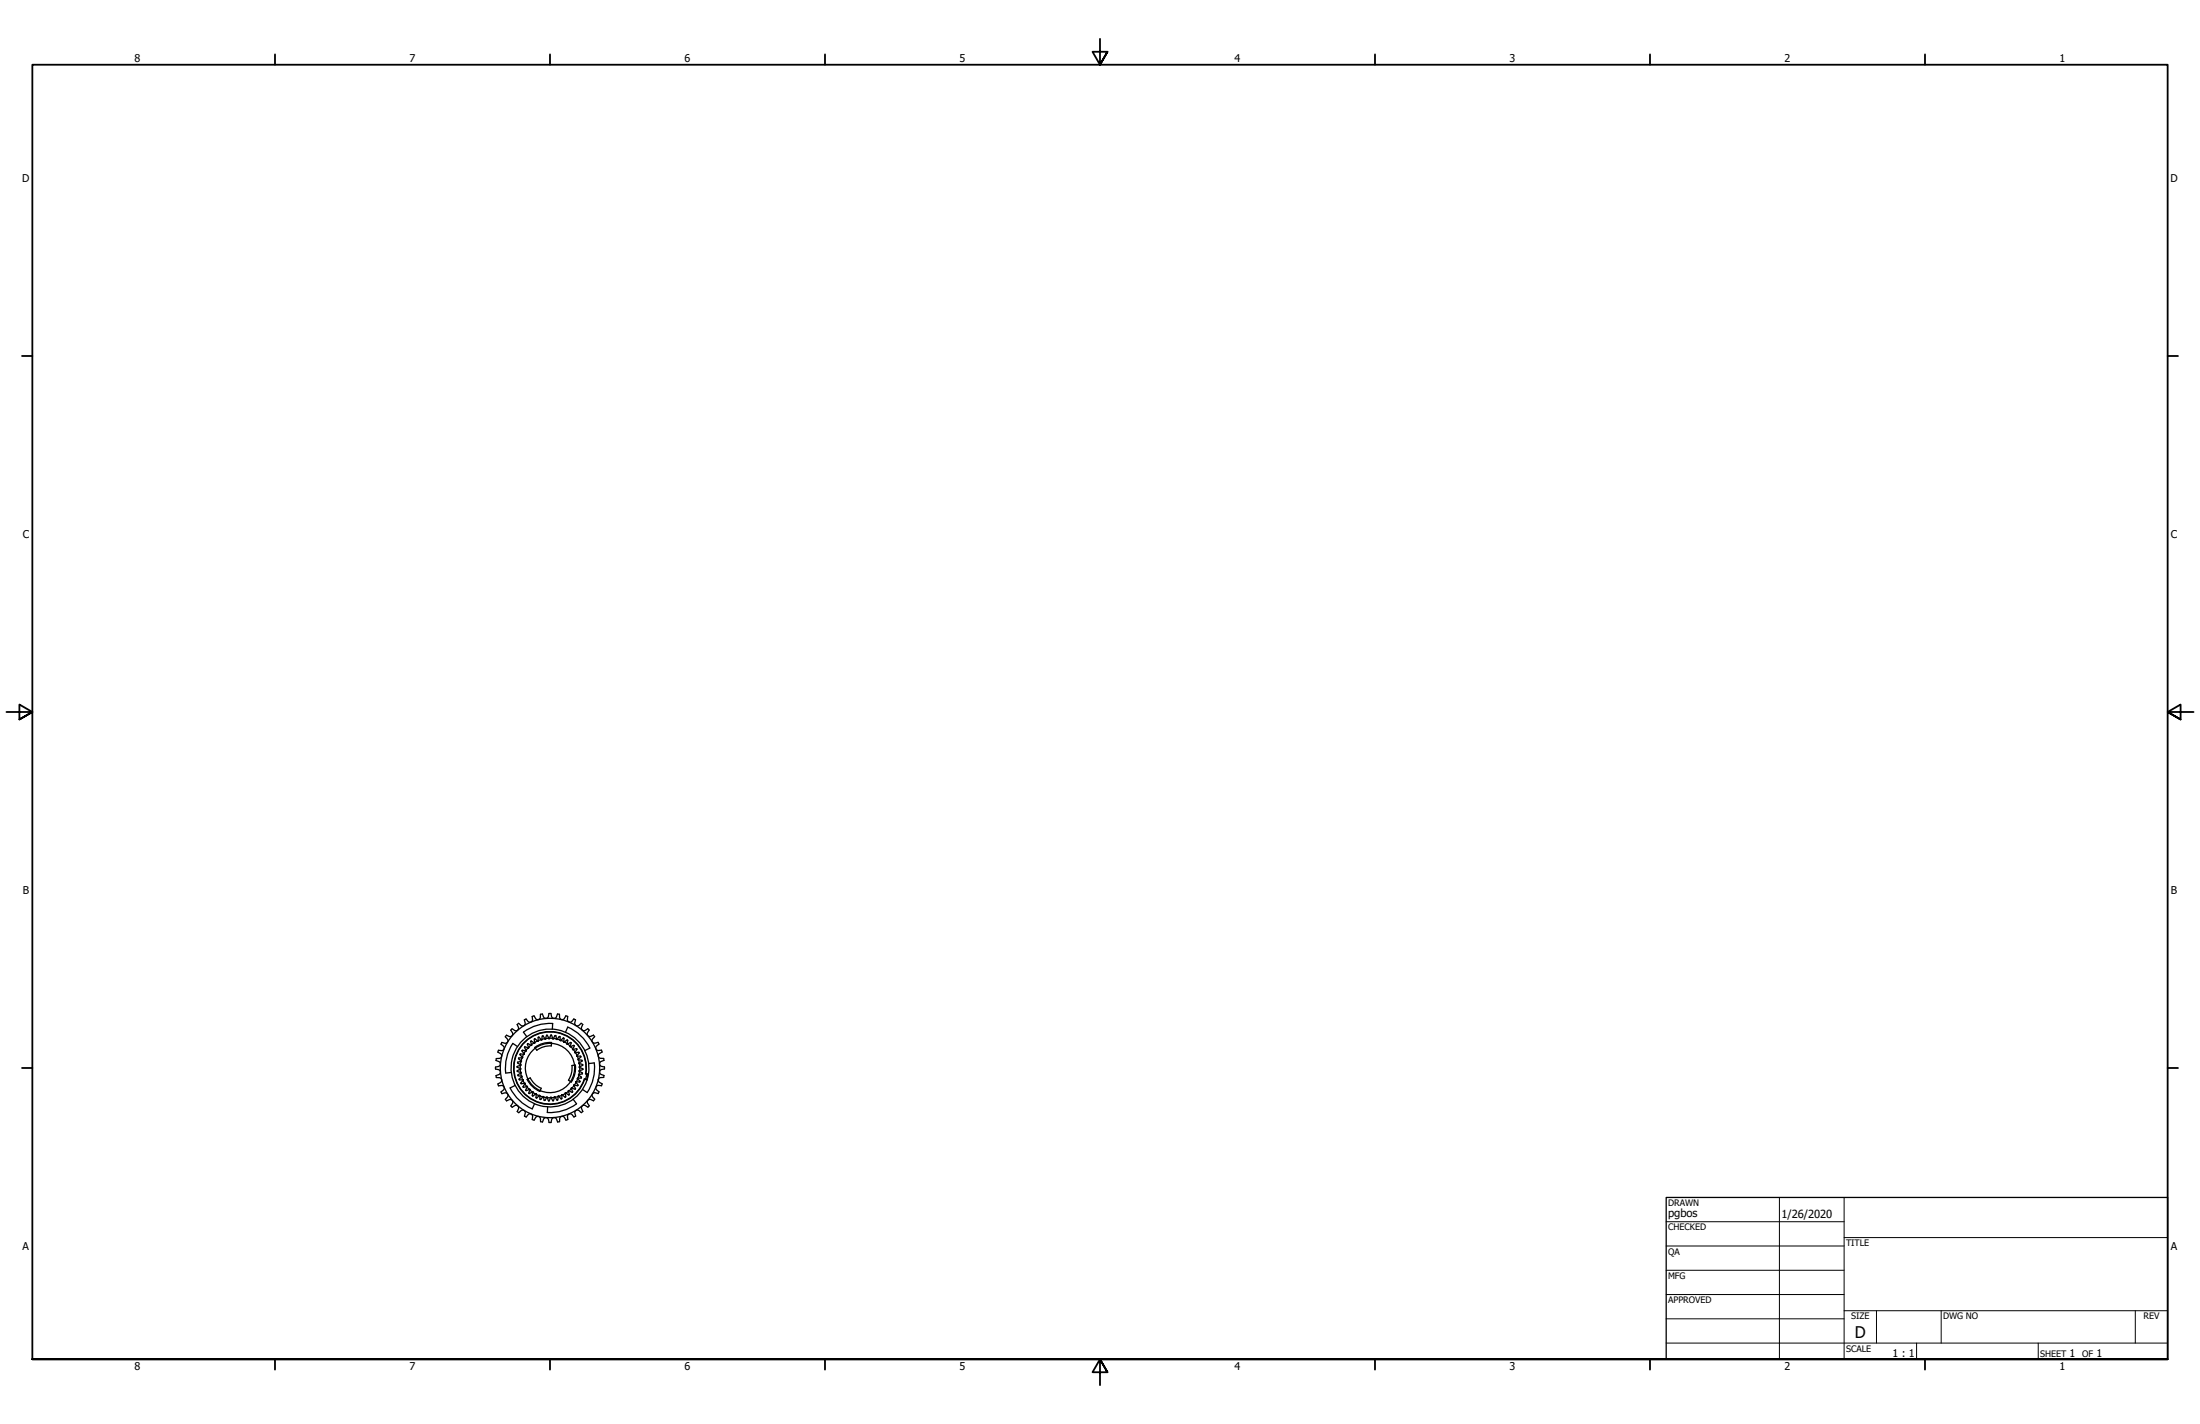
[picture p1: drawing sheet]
<svg xmlns="http://www.w3.org/2000/svg" width="864mm" height="559mm" viewBox="0 0 864 559" stroke-linecap="round" stroke-linejoin="round" font-family="sans-serif">
<!-- layer: Visible (ANSI) -->
<g fill="none" stroke="#000" stroke-width=".51">
<path d="M208.9 398.9l.7-.3 .5 .8a1.05 1.05 0 0 0 1.2 .7 1.05 1.05 0 0 0 .8-1.2l.1-.9 .5-.1h.2l.3 .8a1.05 1.05 0 0 0 1.2 .9 1.05 1.05 0 0 0 .9-1l.2-.9h.5h.3l.2 .9a1.05 1.05 0 0 0 .9 1 1.05 1.05 0 0 0 1.1-.9l.4-.8h.2l.5 .1v.9a1.05 1.05 0 0 0 .8 1.2 1.05 1.05 0 0 0 1.3-.7l.4-.8 .5 .2 .3 .1-.1 .9a1.05 1.05 0 0 0 .6 1.2 1.05 1.05 0 0 0 1.3-.4l.6-.7M208.9 398.9l.1 .9a1.05 1.05 0 0 1-.6 1.3 1.05 1.05 0 0 1-1.3-.5l-.6-.7-.2 .1-.5 .2 .3 .9a1.05 1.05 0 0 1-.4 1.4 1.05 1.05 0 0 1-1.4-.3l-.7-.6-.4 .3-.2 .1 .4 .8a1.05 1.05 0 0 1-.2 1.5 1.05 1.05 0 0 1-1.4-.1l-.8-.5-.2 .2-.3 .4 .5 .7a1.05 1.05 0 0 1 0 1.4 1.05 1.05 0 0 1-1.4 .2l-.8-.4-.1 .2-.3 .4 .6 .7a1.05 1.05 0 0 1 .2 1.4 1.05 1.05 0 0 1-1.3 .4l-.9-.2-.1 .2-.2 .4 .7 .6a1.05 1.05 0 0 1 .5 1.3 1.05 1.05 0 0 1-1.3 .6l-.9-.1-.1 .3-.2 .5 .8 .4a1.05 1.05 0 0 1 .7 1.3 1.05 1.05 0 0 1-1.2 .8h-.9l-.1 .7M225.3 399.9l.6 .3-.2 .9a1.05 1.05 0 0 0 .4 1.3 1.05 1.05 0 0 0 1.4-.2l.6-.6 .3 .1 .4 .3-.4 .8a1.05 1.05 0 0 0 .2 1.4 1.05 1.05 0 0 0 1.4 0l.7-.5 .4 .3 .2 .2-.5 .8a1.05 1.05 0 0 0-.1 1.4 1.05 1.05 0 0 0 1.5 .2l.8-.4 .1 .2 .3 .4-.6 .7a1.05 1.05 0 0 0-.3 1.4 1.05 1.05 0 0 0 1.4 .4l.9-.3 .2 .5 .1 .2-.7 .6a1.05 1.05 0 0 0-.5 1.3 1.05 1.05 0 0 0 1.3 .6l.9-.1 .2 .5 .1 .2-.8 .5a1.05 1.05 0 0 0-.7 1.2 1.05 1.05 0 0 0 1.2 .8l.9 .1v.2l.1 .5-.8 .3a1.05 1.05 0 0 0-.9 1.1 1.05 1.05 0 0 0 1 1l.9 .2v.5v.3l-.9 .1a1.05 1.05 0 0 0-1 1 1.05 1.05 0 0 0 .9 1.1l.8 .3-.1 .6v.2l-.9 .1a1.05 1.05 0 0 0-1.2 .7 1.05 1.05 0 0 0 .7 1.3l.8 .4-.1 .3-.2 .5-.8-.1a1.05 1.05 0 0 0-1.3 .6 1.05 1.05 0 0 0 .5 1.3l.6 .6-.3 .6-.9-.2a1.05 1.05 0 0 0-1.3 .4 1.05 1.05 0 0 0 .2 1.4l.6 .6-.3 .5-.1 .2-.8-.4a1.05 1.05 0 0 0-1.4 .2 1.05 1.05 0 0 0 0 1.4l.5 .7-.5 .6M194.7 416.2l.8 .3a1.05 1.05 0 0 1 .9 1.1 1.05 1.05 0 0 1-1 1l-.9 .1v.3v.5l.9 .2a1.05 1.05 0 0 1 1 1 1.05 1.05 0 0 1-.9 1.1l-.8 .3 .1 .5v.2l.9 .1a1.05 1.05 0 0 1 1.2 .8 1.05 1.05 0 0 1-.7 1.2l-.8 .5 .1 .2 .2 .5 .9-.1a1.05 1.05 0 0 1 1.3 .6 1.05 1.05 0 0 1-.5 1.3l-.7 .6 .2 .4 .1 .3 .9-.3a1.05 1.05 0 0 1 1.4 .4 1.05 1.05 0 0 1-.3 1.4l-.6 .7M203 418.7l.1 .1M203.1 418.8l1.3 .5v.3l-1.3 .6v.2l1.4 .4M203.2 410.7l-1.9-1.2a17.5 17.5 0 0 0-2.8 11.6l2.2-.3M203.6 415.2v.3l1.1 .8M203.7 415.2h-.1M204.2 419.6l.1 1.2M204.3 418.1l-.1 1.1M204.4 418.1l-1.3 .4-.1 .2"/>
<path d="M204.4 417.8h.1M204.4 418.1h.1M204.5 417.8l-.1 .3M204.5 416.6l-.2 1.1M204.7 416.3h.1M204.7 416.3v.3l-1.5 .4 1.2 .8M204.9 415.1l-.3 1.1M204.9 412.3l.2-.1 1.3 .3M204.9 412.3v.1M204.9 412.4l.9 1.1-.1 .3M205.5 413.7l-.5 1.1M205.7 413.8l-1.5-.2v.3l1 1-.1 .3h-1.4"/>
<path d="M205.7 413.8h.1M205.9 411l.2-.2 1.3 .5 .2-.2M205.9 411h.1M205.9 411l.7 1.2-.1 .3M206.3 412.4l-.6 1M206.5 412.5h-.1M207.3 411.2l-.8 .9M207.6 411.1h.1M208.4 410.2l-.9 .7M208.5 410.3l-1.4-.7 .5 1.5M208.5 408.5h.1M208.5 408.5l-.2 .2 .4 1.4-.2 .2"/>
<path d="M208.5 410.3h.1M208.6 408.5l1.1 .9M209.6 409.3l-.9 .6M209.7 409.4h.1M209.9 411a10 10 0 0 1 6.6-1.9l-.1 1.3a8.6 8.6 0 0 0-5.7 1.7zM210.9 408.5l-1 .5M211.3 407.1v1.4M211.3 408.5l-.3 .2-1.2-1 .2 1.5-.3 .2M211.3 407.1l.3-.1 .9 1.1 .2-.1 .2-1.4 .2-.1 .8 1.2M211.3 407.1h.1M211.3 408.5v.1M212.4 408l-1.1 .4"/>
<path d="M213.8 407.6l-1.1 .2M213.9 407.7v.1M214.8 406.3h.1M214.8 406.3h-.3l-.3 1.4-.3 .1M214.8 406.3l.6 1.3M215.4 407.4l-1.2 .1M215.4 407.6h.1M215.7 407.6h-.3M215.7 407.6l.6-1.4 .2 .1 .4 1.3 .3 .1 .8-1.3 .4 1.4M215.7 407.6h.1M215.8 407.4l1.1 .1M216.5 409.4a9.7 9.7 0 0 0-9.3 14"/>
<path d="M216.5 409.4a9.7 9.7 0 0 1 9 8.6M216.8 403.8l.2-2.2a17.5 17.5 0 0 0-11.5 3.4l1.3 1.8M217.3 407.5l1.1 .2M218.4 407.8v.1M218.4 407.9h.3M218.7 407.9l1-1.1 .1 1.5M218.8 407.8l1.1 .3M219.8 408.3h.1M219.9 408.3l.2 .1M220.2 408.4h-.1M220.2 408.2l1.1 .5M221.4 407.4h-.3l-1 1"/>
<path d="M221.4 407.4v.1M221.4 407.5l-.2 1.4 .3 .1M221.5 409h.1M221.6 408.9l1 .6M222 405.1l.9-2.1a17.5 17.5 0 0 1 8.6 8.3l-1.9 1M222.8 409.8l1.3-.7-.4 1.5M222.8 409.8h-.1M222.8 408.2v.1M222.8 408.2l-.2-.1-1.1 .9M222.8 408.3l-.3 1.4 .2 .1M222.9 409.7l.9 .8M223.7 410.6h.1"/>
<path d="M224.1 410.7l.7 .9M224.5 418.1a8.7 8.7 0 0 1-1.4 5.8l.9 .5M224.7 411.7h.1M224.7 411.7l.2 .2 1.5-.3-.8 1.3 .2 .3M225.1 411.9l.6 .9M225.2 410.2h.1M225.2 410.2l-1.3 .6-.2-.2M225.3 410.2l.1 .3-.7 1.2M225.5 418h.4a10 10 0 0 1-1.6 6.6l-.3-.2M225.5 418l-1 .1M225.5 418a9.7 9.7 0 0 1-1.5 6.4M225.8 413.2h.1"/>
<path d="M225.8 413.2l1.5-.2-1 1.2 .2 .3M225.9 413.1l.6 1M226.4 414.5h.1M226.5 414.5h1.4l.1 .2M226.6 414.5l.4 1.1M227 415.9h.1M227 415.9l1.5 .3-1.3 .9 .1 .3M227.1 415.9l.3 1.1M227.3 417.4h.1M227.3 417.4l1.4 .4v.2l-1.3 .6v.3l1.3 .5M227.5 417.4l.1 1.2M227.6 419l-.1 1.1"/>
<path d="M228 414.8l-1.1 .8 .1 .3M228 414.7v.1M228.7 419.4l.1 .1M228.8 419.5l-.1 .2-1.3 .4M231.1 417.4l2.2-.3a17.5 17.5 0 0 1-2.8 11.6l-1.9-1.2M198.4 431.4l.4 .6 .8-.4a1.05 1.05 0 0 1 1.5 .2 1.05 1.05 0 0 1-.1 1.4l-.5 .8 .4 .3 .2 .2 .7-.5a1.05 1.05 0 0 1 1.4 0 1.05 1.05 0 0 1 .2 1.4l-.4 .8 .4 .3 .3 .1 .6-.6a1.05 1.05 0 0 1 1.4-.2 1.05 1.05 0 0 1 .4 1.3l-.2 .9 .4 .2 .2 .1 .6-.6a1.05 1.05 0 0 1 1.3-.5 1.05 1.05 0 0 1 .6 1.3l-.1 .8 .5 .2 .3 .1 .4-.8a1.05 1.05 0 0 1 1.3-.7 1.05 1.05 0 0 1 .8 1.2v.9l.5 .1h.3l.3-.8a1.05 1.05 0 0 1 1.1-.9 1.05 1.05 0 0 1 1 1l.1 .9h.3h.5l.2-.9a1.05 1.05 0 0 1 1-1 1.05 1.05 0 0 1 1.1 .9l.3 .8 .5-.1h.2l.1-.9a1.05 1.05 0 0 1 .8-1.2 1.05 1.05 0 0 1 1.2 .7l.5 .8 .2-.1 .5-.2-.1-.9a1.05 1.05 0 0 1 .6-1.3 1.05 1.05 0 0 1 1.3 .5l.6 .7 .2-.1 .5-.2-.3-.9a1.05 1.05 0 0 1 .4-1.4 1.05 1.05 0 0 1 1.4 .3l.7 .6 .6-.4M200.2 426.9a17.5 17.5 0 0 0 8.7 8.2l.9-2M202.2 425.9l-1.9 1M204.4 421.2l.2 1.1M204.5 420.8h.1M204.5 420.8l.1 .3M204.5 421.1l-1.2 .9 1.5 .3"/>
<path d="M204.6 421.1h-.1M204.8 422.6l.4 1.1M204.8 422.3h.1M204.8 422.3l.1 .2M204.9 422.6l-1.1 1 1.5 .1M204.9 422.5v.1M205.3 423.7h.1M205.3 424.1l.5 1M205.3 423.7l.2 .3-1 1.2 1.5-.2M205.5 426.7h.1M206 425h.1M206 425l.2 .3-.9 1.1 .2 .3"/>
<path d="M206.1 425.4l.6 .9M206.4 427.8l.1 .2M206.4 427.7v.1M206.5 428h.1M206.9 426.3h.1M206.9 426.3l-1.4 .4M206.9 426.3l.2 .2M206.9 423.6l1.2-.6a8.7 8.7 0 0 0 4.3 4.1l-.5 1.2a10 10 0 0 1-5-4.7zM207 426.6l.7 .9M207.1 426.5l-.7 1.2M207.1 426.5h.1M207.2 423.4a9.7 9.7 0 0 0 16.8 1"/>
<path d="M208 427.7l.9 .8M208.1 427.6l-.2-.2-1.3 .6M208.1 427.6h.1M208.1 427.6l-.4 1.5 1.3-.7M209 429.9v.1M209.1 428.4h-.1M209.1 428.4l.2 .1-.3 1.4M209.2 428.7l1 .6M210.3 429.2l-1.1 .9-.2-.1M210.3 429.2l.3 .1-.1 1.5 1.2-1M210.3 429.2h.1M210.5 429.5l1.1 .4"/>
<path d="M211.7 429.8l.2 .1M211.7 429.8h-.1M211.9 429.9h.1M211.9 430.1l1.1 .3M212 429.9v1.4l.2 .2M213.4 430.3h-.3l-.9 1.2M213.4 430.3v.1M213.4 430.4l.4 1.4 .8-1.3 .3 .1 .4 1.3 .2 .1 .6-1.4M213.4 430.5l1.1 .2M214.9 430.7l1.1 .1M216.1 430.6h.1M216.4 430.6h-.3"/>
<path d="M216.4 430.6h.1M216.4 430.6l.6 1.3M217 431.9h.1M217.6 430.7l-1.2 .1M217.6 430.5l-.3 1.4h-.3M217.6 430.5h.1M217.9 430.4l-.3 .1M217.9 430.4v.1M217.9 430.5l.7 1.2M218.6 431.7h.1M219.1 430.3l-1.1 .3M219.3 430.1h.1"/>
<path d="M219.3 430.1l-.2 .1-.2 1.4-.2 .1M219.4 430.1l.8 1.1 .3-.1M220.5 429.8l-1.1 .4M220.5 431.1h.1M221.8 429l.3 1.4M221.9 429.1l-1 .6M222.1 428.8h.1M222.1 430.4l-.3 .1-1-1-.3 .2v1.4M222.1 428.8l-.3 .2M222.1 428.8l1.1 .9M223.1 428.3l-.9 .6M223.2 429.7h.1"/>
<path d="M224.2 427.1l.6 1.3-.2 .2M224.2 427.1l.2-.2 1.3 .5 .2-.2M224.2 427.1h.1M224.3 427.3l-.9 .7M224.5 428.6l-1.2-.7-.2 .2 .4 1.4-.2 .2M224.6 428.6h-.1M225 431.4l1.3 1.8a17.5 17.5 0 0 1-11.5 3.4l.2-2.2M225.3 426.1l-.8 .9M225.3 425.7l-.1 .3 .7 1.2M225.4 425.7l1.3 .3 .2-.1M225.4 425.7h-.1M225.9 427.2h.1"/>
<path d="M226.1 424.8l-.6 1M226.1 424.4l-.1 .3 .9 1.1M226.1 424.4h.1M226.7 423.4l-.4 1.1M226.9 425.8v.1M227.1 421.9h.1M227.1 421.9l1.1 .8M227.2 422l-.3 1.1M227.3 420.4h.1M227.4 420.4l1.2 .8-1.5 .4v.3M227.4 420.1l-.1 .3M227.4 420.1h.1"/>
<path d="M227.5 420.5l-.2 1.1M227.6 424.3l.1 .1M227.7 424.4l-.2 .2-1.4-.2M228.1 423l-1.4 .1-.1 .3 1 .9M228.2 423h-.1M228.2 422.7l.1 .1M228.3 422.8l-.1 .2M230.3 421.5l-.4 2M230.3 421.5l.5 .1-.1 .8-.3 1.2-.5-.1M230.3 421.5l-.5-.1a14.1 14.1 0 0 0-18.2-15.8 14.1 14.1 0 0 0-5.7 23.5 14.1 14.1 0 0 0 23.5-5.7l.5 .1M230.8 434.5l-.8-.5a1.05 1.05 0 0 0-1.4-.1 1.05 1.05 0 0 0-.2 1.5l.4 .8M231 421.5l-.6 2.3"/>
<path d="M231 421.5a15.3 15.3 0 0 0-19.8-16.9 15.3 15.3 0 0 0-6.1 25.3 15.3 15.3 0 0 0 25.3-6.1M231 421.5l-1-.2a14.3 14.3 0 0 0-18.5-15.8 14.3 14.3 0 0 0-5.7 23.7 14.3 14.3 0 0 0 23.7-5.6l.9 .2"/>
<circle cx="215.9" cy="419.1" r="19.5"/>
</g>
<!-- layer: Border (ANSI) -->
<g fill="none" stroke="#000" stroke-width=".71">
<path d="M431.8 15.2v10.2l-2.9-5.1h5.8l-2.9 5.1 2.9-5.1M107.9 21.3v4.1M215.9 21.3v4.1M323.8 21.3v4.1M539.8 21.3v4.1M647.7 21.3v4.1M755.6 21.3v4.1M8.6 139.7h4.1M850.9 139.7h4.1M2.5 279.4h10.2l-5.1-2.9v5.8l5.1-2.9-5.1 2.9M861.1 279.4h-10.2l5.1-2.9v5.8l-5.1-2.9 5.1 2.9M8.6 419.1h4.1"/>
<path d="M850.9 419.1h4.1M12.7 533.4v-508h838.2v508h-838.2h838.2M107.9 533.4v4.1M215.9 533.4v4.1M323.8 533.4v4.1M434.7 538.5l-2.9-5.1 2.9 5.1h-5.8l2.9-5.1v10.2M539.8 533.4v4.1M647.7 533.4v4.1M755.6 533.4v4.1"/>
</g>
<!-- layer: Title (ANSI) -->
<g fill="none" stroke="#000" stroke-width=".39">
<path d="M654 479.4h69.9M698.5 469.9v63.5M723.9 469.9v63.5M654 488.9h69.9M654 498.5h69.9M723.9 485.6h127M654 508h69.9M654 517.5h69.9M723.9 514.3h127M736.6 514.3v12.7M762 514.3v12.7M838.2 514.3v12.7"/>
<path d="M654 527h196.9M752.3 527v6.4M800.1 527v6.4"/>
</g>
<path d="M654 469.9h196.9v63.5h-196.9z" fill="none" stroke="#000" stroke-width=".51"/>
<text font-size="6.3" x="728.1" y="524.9">D</text>
<g font-size="4.4">
<text x="654.8" y="477.8">pgbos</text>
<text x="699.3" y="478">1/26/2020</text>
</g>
<g font-size="4.2">
<text x="52.8" y="24.4">8</text>
<text x="160.8" y="24.4">7</text>
<text x="268.7" y="24.4">6</text>
<text x="376.7" y="24.4">5</text>
<text x="484.6" y="24.4">4</text>
<text x="592.6" y="24.4">3</text>
<text x="700.5" y="24.4">2</text>
<text x="808.5" y="24.4">1</text>
<text x="8.7" y="71.4">D</text>
<text x="852" y="71.4">D</text>
<text x="8.9" y="211.1">C</text>
<text x="852.2" y="211.1">C</text>
<text x="8.9" y="350.8">B</text>
<text x="852.2" y="350.8">B</text>
<text x="8.9" y="490.5">A</text>
<text x="852.2" y="490.5">A</text>
<text x="742.9" y="532.6">1 : 1</text>
<text x="812.4" y="532.6">1</text>
<text x="822.9" y="532.6">1</text>
<text x="52.8" y="537.5">8</text>
<text x="160.8" y="537.5">7</text>
<text x="268.7" y="537.5">6</text>
<text x="376.7" y="537.5">5</text>
<text x="484.6" y="537.5">4</text>
<text x="592.6" y="537.5">3</text>
<text x="700.5" y="537.5">2</text>
<text x="808.5" y="537.5">1</text>
</g>
<g font-size="3.5">
<text x="654.8" y="473.2">DRAWN</text>
<text x="654.8" y="482.8">CHECKED</text>
<text x="724.7" y="488.9">TITLE</text>
<text x="654.8" y="492.3">QA</text>
<text x="654.8" y="501.8">MFG</text>
<text x="654.8" y="511.4">APPROVED</text>
<text x="726.7" y="517.7">SIZE</text>
<text x="762.8" y="517.7">DWG NO</text>
<text x="841.4" y="517.7">REV</text>
<text x="724.7" y="530.4">SCALE</text>
<text x="800.9" y="532.6">SHEET</text>
<text x="817.3" y="532.6">OF</text>
</g>
</svg>
